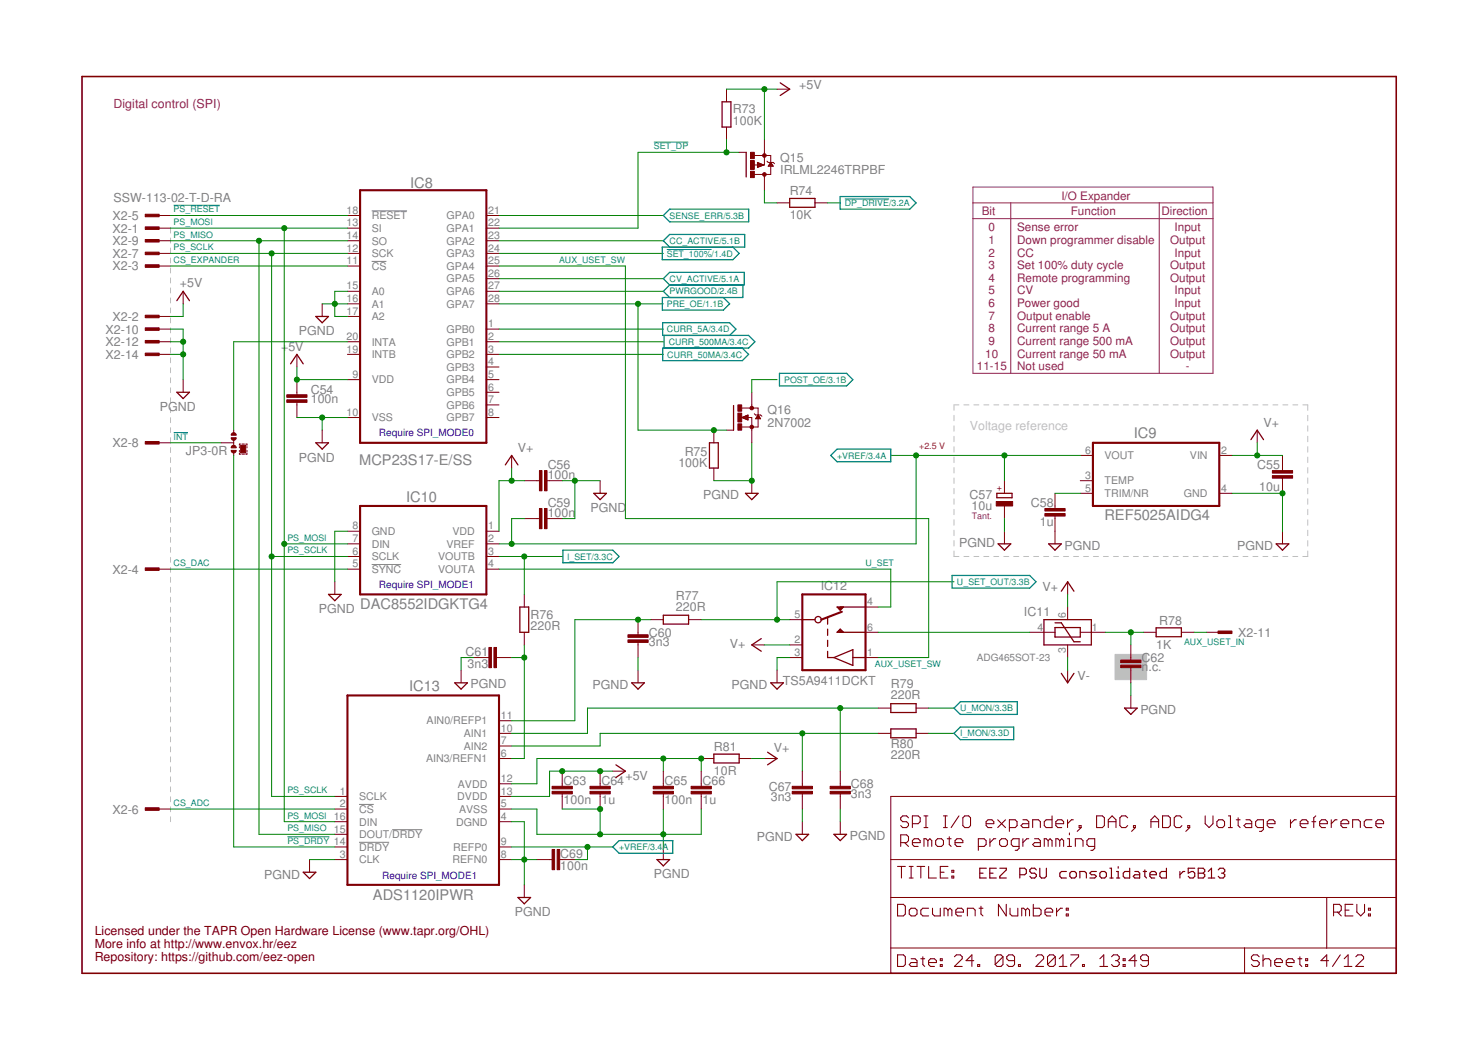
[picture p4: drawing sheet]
<svg xmlns="http://www.w3.org/2000/svg" width="297mm" height="210mm" viewBox="0 0 297 210" stroke-linecap="round" stroke-linejoin="round" font-family="sans-serif">
<g fill="none" stroke="#c0c0c0" stroke-width=".2">
<path d="M34.3 45.9v1M34.3 47.9v1M34.3 49.9v1M34.3 51.9v1M34.3 53.9v1M34.3 55.9v1M34.3 57.9v1M34.3 59.9v1M34.3 61.9v1M34.3 63.9v1M34.3 65.9v1M34.3 67.9v1"/>
<path d="M34.3 69.9v1M34.3 71.9v1M34.3 73.9v1.1M34.3 75.9v1.1M34.3 78v1M34.3 80v1M34.3 82v1M34.3 84v1M34.3 86v1M34.3 88v1M34.3 90v1M34.3 92v1"/>
<path d="M34.3 94v1M34.3 96v1M34.3 98v1M191.7 83.5v1.1M191.7 85.6v1.1M191.7 87.7v1.1M191.7 89.8v1.1M191.7 91.9v1.1M191.7 94v1.1M191.7 96.1v1.1M191.7 98.2v1.1M192.7 81.4h-1v1.1"/>
<path d="M193.7 81.4h1M195.7 81.4h1M197.7 81.4h1M199.7 81.4h1M201.7 81.4h1M203.7 81.4h1M205.7 81.4h1M207.8 81.4h.9M209.7 81.4h1.1M211.8 81.4h.9M213.7 81.4h1.1M215.8 81.4h1"/>
<path d="M217.8 81.4h1M219.8 81.4h1M221.8 81.4h1M223.8 81.4h1M225.8 81.4h1M227.8 81.4h1M229.8 81.4h1M231.8 81.4h1M233.8 81.4h1M235.8 81.4h1M237.8 81.4h1M239.8 81.4h1"/>
<path d="M241.8 81.4h1M243.8 81.4h1M245.8 81.4h1M247.8 81.4h1M249.8 81.4h1M251.8 81.4h1M253.8 81.4h1M255.8 81.4h1M257.8 81.4h1M259.8 81.4h1M261.8 81.4h1v1.1M262.8 83.5v1.1"/>
<path d="M262.8 85.6v1.1M262.8 87.7v1.1M262.8 89.8v1.1M262.8 91.9v1.1M262.8 94v1.1M262.8 96.1v1.1M262.8 98.2v1.1M34.3 100v1M34.3 102v1M34.3 104v1M34.3 106v1M34.3 108v1.1"/>
<path d="M34.3 110v1.1M34.3 112.1v1M34.3 114.1v1M34.3 116.1v1M34.3 118.1v1M191.7 110.8v1.1h1M191.7 100.3v1.1M191.7 102.4v1.1M191.7 104.5v1.1M191.7 106.6v1.1M191.7 108.7v1.1M193.7 111.9h1"/>
<path d="M195.7 111.9h1M197.7 111.9h1M199.7 111.9h1M201.7 111.9h1M203.7 111.9h1M205.7 111.9h1M207.8 111.9h.9M209.7 111.9h1.1M211.8 111.9h.9M213.7 111.9h1.1M215.8 111.9h1M217.8 111.9h1"/>
<path d="M219.8 111.9h1M221.8 111.9h1M223.8 111.9h1M225.8 111.9h1M227.8 111.9h1M229.8 111.9h1M231.8 111.9h1M233.8 111.9h1M235.8 111.9h1M237.8 111.9h1M239.8 111.9h1M241.8 111.9h1"/>
<path d="M243.8 111.9h1M245.8 111.9h1M247.8 111.9h1M249.8 111.9h1M251.8 111.9h1M253.8 111.9h1M255.8 111.9h1M257.8 111.9h1M259.8 111.9h1M262.8 110.8v1.1h-1M262.8 100.3v1.1M262.8 102.4v1.1"/>
<path d="M262.8 104.5v1.1M262.8 106.6v1.1M262.8 108.7v1.1M34.3 120.1v1M34.3 122.1v1M34.3 124.1v1M34.3 126.1v1M34.3 128.1v1M34.3 130.1v1M34.3 132.1v1M34.3 134.1v1M34.3 136.1v1"/>
<path d="M34.3 138.1v1M34.3 140.1v1M34.3 142.1v1.1M34.3 144.1v1.1M34.3 146.2v1M34.3 148.2v1M34.3 150.2v1M34.3 152.2v1M34.3 154.2v1M34.3 156.2v1M34.3 158.2v1M34.3 160.2v1"/>
<path d="M34.3 162.2v1M34.3 164.2v1"/>
</g>
<path d="M224.1 131.6h6.3v5.1h-6.3z" fill="#c0c0c0" stroke="#c0c0c0" stroke-width=".2"/>
<path d="M74.7 42.4h7.1M74.7 52.6h3M74.7 113.5h5.9M72.2 161.7h2.9M72.2 169.4h6M78.8 166.8h6.1" fill="none" stroke="#808080" stroke-width=".2"/>
<g fill="none" stroke="#800000" stroke-width=".21">
<path d="M180.4 174.2h1.5M181 169.4h1.2l.4-.4v-.8l-.4-.3h-1.2v2.3M181.2 174.2v2.3M181.8 169.4l.8 .8M182.6 164.4l-.4-.4h-.8l-.4 .4v.4l.4 .4h.8l.4 .4v.4l-.4 .4h-.8l-.4-.4M182.7 174.2h.8M182.7 176.5h.8M183.1 174.2v2.3M183.4 165.6h1.1l.4-.4v-.8l-.4-.4h-1.1v2.4M183.4 169.4h1.5v-.4l-.4-.4h-.8l-.3 .4v.8l.3 .4h.8M184.3 174.2h1.5M185.1 174.2v2.3"/>
<path d="M185.7 164h.8M185.7 166.4h.8M186.1 164v2.4M186.5 169l-.4-.4h-.4v1.6M186.5 169v1.2M186.5 169l.4-.4 .4 .4v1.2M186.6 174.2v2.3h1.6M188 169l.4-.4h.8l.4 .4v.8l-.4 .4h-.8l-.4-.4zM189 175.4h.7M189.6 164h.8M189.6 166.4h.8M190 164v2.4"/>
<path d="M190.4 168.6h.8M190.5 174.2h-1.5v2.3h1.5M190.8 168.2v1.6l.4 .4M191.3 176.1h.4v.4h-.4zM191.3 175h.4v.4h-.4zM191.9 169.4h1.6v-.4l-.4-.4h-.8l-.4 .4v.8l.4 .4h.8M192.7 164l-1.5 2.4M193.9 164h.8l.4 .4v1.6l-.4 .4h-.8l-.4-.4v-1.6zM196.6 170.2h1.2l.4-.4v-.8l-.4-.4h-1.2v2.4M198.2 165.6h1.5v-.4l-.4-.4h-.7l-.4 .4v.8l.4 .4h.7M198.9 168.6v1.6M200.1 168.6h-.4l-.8 .8"/>
<path d="M200.5 164.8l1.6 1.6M200.9 169l.4-.4h.8l.4 .4v.8l-.4 .4h-.8l-.4-.4zM202.1 164.8l-1.6 1.6M202.9 166.4h1.1l.4-.4v-.8l-.4-.4h-1.1v2.4M204.8 170.2h-1.2l-.4-.4v-.8l.4-.4h1.2v2l-.4 .4h-.4M205.6 164.8h.8l.4 .4v1.2h-1.2l-.4-.4 .4-.4h1.2M205.6 168.6v1.6M206.8 168.6h-.4l-.8 .8M207.5 166.4v-1.6h1.2l.4 .4v1.2M207.9 168.6h.8l.4 .4v1.2h-1.2l-.4-.4 .4-.4h1.2M210.7 169l.3-.4 .4 .4v1.2M210.7 169l-.5-.4h-.3v1.6"/>
<path d="M210.7 169v1.2M211.4 164v2.4h-1.2l-.3-.4v-.8l.3-.4h1.2M212.2 165.6h1.6v-.4l-.4-.4h-.8l-.4 .4v.8l.4 .4h.8M213 169l-.4-.4h-.4v1.6M213 169l.4-.4 .4 .4v1.2M213 169v1.2M214.5 164.8v1.6M214.5 170.2h.8M214.5 168.6h.4v1.6M214.9 167.5v.4M215.7 164.8h-.4l-.8 .8M216.1 170.2v-1.6h1.2l.4 .4v1.2"/>
<path d="M216.9 166h.4v.4h-.4zM217.3 166.4l-.8 .8M220 170.2h-1.2l-.4-.4v-.8l.4-.4h1.2v2l-.4 .4h-.4M220.4 164h1.2l.4 .4v1.6l-.4 .4h-1.2zM222.7 165.2h1.6M222.7 166.4v-1.6l.8-.8 .8 .8v1.6M226.6 164.4l-.4-.4h-.8l-.3 .4v1.6l.3 .4h.8l.4-.4M227.8 166h.4v.4h-.4zM228.2 166.4l-.8 .8M231.3 165.2h1.6M231.3 166.4v-1.6l.8-.8 .8 .8v1.6M233.6 164h1.2l.4 .4v1.6l-.4 .4h-1.2z"/>
<path d="M237.5 164.4l-.3-.4h-.8l-.4 .4v1.6l.4 .4h.8l.3-.4M238.7 166h.4v.4h-.4zM239.1 166.4l-.8 .8M242.2 164v1.6l.8 .8 .8-.8v-1.6M244.6 165.2l.3-.4h.8l.4 .4v.8l-.4 .4h-.8l-.3-.4zM246.9 164h.4v2.4M246.9 166.4h.8M248.5 164.8h.7M248.8 164.4v1.6l.4 .4M250.4 164.8h.8l.4 .4v1.2h-1.2l-.4-.4 .4-.4h1.2M253.9 166.4h-1.2l-.4-.4v-.8l.4-.4h1.2v2l-.4 .4h-.4M254.7 165.6h1.5v-.4l-.3-.4h-.8l-.4 .4v.8l.4 .4h.8"/>
<path d="M259.4 164.8v1.6M260.5 164.8h-.4l-.7 .8M261.3 165.6h1.6v-.4l-.4-.4h-.8l-.4 .4v.8l.4 .4h.8M263.7 165.2h.7M264.4 164l-.4 .4v2M265.2 165.6h1.6v-.4l-.4-.4h-.8l-.4 .4v.8l.4 .4h.8M267.5 164.8v1.6M268.7 164.8h-.4l-.8 .8M269.5 165.6h1.6v-.4l-.4-.4h-.8l-.4 .4v.8l.4 .4h.8M271.8 166.4v-1.6h1.2l.4 .4v1.2M275.7 164.8h-1.1l-.4 .4v.8l.4 .4h1.1M276.5 165.6h1.6v-.4l-.4-.4h-.8l-.4 .4v.8l.4 .4h.8"/>
<path d="M180.4 181.8h1.2l.3 .4v1.6l-.3 .3h-1.2zM180.4 192h1.2l.3 .4v1.5l-.3 .4h-1.2zM182.7 183l.4-.4h.8l.4 .4v.8l-.4 .3h-.8l-.4-.3zM183.1 192.8h.8l.4 .3v1.2h-1.2l-.4-.4 .4-.4h1.2M185.1 192.8h.7M185.5 192.4v1.5l.3 .4M186.6 193.5h1.6v-.4l-.4-.3h-.8l-.4 .3v.8l.4 .4h.8M186.6 182.6h-1.1l-.4 .4v.8l.4 .3h1.1M187.4 182.6v1.2l.4 .3h1.2v-1.5M189 193.9h.4v.4h-.4zM189 192.8h.4v.3h-.4zM190.5 183l-.4-.4h-.4v1.5"/>
<path d="M190.5 183l.4-.4 .4 .4v1.1M190.5 183v1.1M191.8 192.4l.4-.4h.8l.4 .4v.4l-1.6 1.5h1.6M192.1 183.4h1.5v-.4l-.3-.4h-.8l-.4 .4v.8l.4 .3h.8M194.4 184.1v-1.5h1.2l.4 .4v1.1M195.7 193.1h-1.5l1.1-1.1v2.3M196.5 193.9h.4v.4h-.4zM196.8 182.6h.7M197.1 182.2v1.6l.4 .3M201.6 192.4v1.5l-.4 .4h-.8l-.4-.4M201.6 192.4l-.4-.4h-.8l-.4 .4v1.5M201.6 192.4l-1.6 1.5"/>
<path d="M202.2 181.8v2.3l-1.5-2.3v2.3M203 182.6v1.2l.4 .3h1.2v-1.5M203.9 193.1h-1.2l-.4-.3v-.4l.4-.4h.8l.4 .4v1.5l-.4 .4h-.8l-.4-.4M204.7 193.9h.4v.4h-.4zM206.1 183l-.4-.4h-.4v1.5M206.1 183v1.1M206.1 183l.4-.4 .4 .4v1.1M207.7 181.8v2.3h1.2l.3-.3v-.8l-.3-.4h-1.2M208.2 192.4l.4-.4h.8l.3 .4v.4l-1.5 1.5h1.5M210 183.4h1.6v-.4l-.4-.4h-.8l-.4 .4v.8l.4 .3h.8M212.1 192.4v1.5l-.4 .4h-.8l-.4-.4M212.1 192.4l-.4-.4h-.8l-.4 .4v1.5"/>
<path d="M212.1 192.4l-1.6 1.5M212.3 182.6v1.5M212.9 194.3h1.5M212.9 192.8l.7-.8v2.3M213.5 182.6h-.4l-.8 .8M214.3 183.8h.4v.3h-.4zM214.3 182.6h.4v.4h-.4zM215.2 192h1.6v.4l-1.6 1.5v.4M217.6 193.9h.3v.4h-.3zM221 194.3h1.6M221 192.8l.8-.8v2.3M223.4 192.4l.4-.4h.8l.3 .4v.4l-.3 .3"/>
<path d="M224.2 193.1h.4M224.6 193.1l.3 .4v.4l-.3 .4h-.8l-.4-.4M225.7 193.9h.4v.4h-.4zM225.7 192.8h.4v.3h-.4zM228.5 193.1h-1.6l1.2-1.1v2.3M230.8 193.1h-1.2l-.4-.3v-.4l.4-.4h.8l.4 .4v1.5l-.4 .4h-.8l-.4-.4M253.1 192.4l-.4-.4h-.8l-.4 .4v.4l.4 .3h.8l.4 .4v.4l-.4 .4h-.8l-.4-.4M253.8 193.1l.4-.3h.8l.4 .3v1.2M253.8 192v2.3M256.2 193.5h1.5v-.4l-.4-.3h-.7l-.4 .3v.8l.4 .4h.7M258.5 193.5h1.6v-.4l-.4-.3h-.8l-.4 .3v.8l.4 .4h.8M260.9 192.8h.7"/>
<path d="M261.2 192.4v1.5l.4 .4M262.4 193.9h.4v.4h-.4zM262.4 192.8h.4v.3h-.4zM267 193.1h-1.5l1.1-1.1v2.3M268 183.4h1.2l.4-.4v-.8l-.4-.4h-1.2v2.3M268.8 183.4l.8 .7M269.4 192l-1.6 2.3M270.2 194.3h1.5M270.2 192.8l.7-.8v2.3M270.3 183h.8M271.9 181.8h-1.6v2.3h1.6M272.5 192.4l.4-.4h.7l.4 .4v.4l-1.5 1.5h1.5"/>
<path d="M272.7 181.8v1.6l.8 .7 .7-.7v-1.6M275 183.8h.4v.3h-.4zM275 182.6h.4v.4h-.4z"/>
</g>
<g fill="none" stroke="#800000" stroke-width=".2">
<path d="M146 17.9v2.6M156.2 17.9h2.5M146 25.5v2.6M148.5 30.6h1.5M151.6 31.3h3.3v3.8h-3.3M152.2 32.7l1.3 .5-1.3 .5zM152.2 33.6h.3M152.2 33.5h.6M152.2 33.3h.9M152.2 33.2h1.2M152.2 33.1h1.1M152.2 33h.8"/>
<path d="M152.2 32.9h.5M152.2 32.7h.2M153.6 28.1v5.1h-2.1M153.6 35.1v3.1M154.1 32.4l.3 .3h1l.3 .2M154.4 33.3h.9M154.5 33.2h.8M154.6 33.1h.6M154.7 33h.4M154.8 32.9h.2M154.8 32.7h.1M154.9 32.7l.5 .7h-1z"/>
<path d="M31.7 45.9h2.6M31.7 53.5h2.6M31.7 43.3h2.6M31.7 50.9h2.6M31.7 48.4h2.6M36.8 58.6v2.5M69.8 45.9h2.6M69.8 53.5h2.6M69.8 43.3h2.6M69.8 50.9h2.6M69.8 48.4h2.6M69.8 58.6h2.6"/>
<path d="M97.7 45.9h2.6M97.7 53.5h2.6M97.7 43.3h2.6M97.7 50.9h2.6M97.7 48.4h2.6M97.7 58.6h2.6M97.7 56h2.6M156.2 40.8h2.5M163.8 40.8h2.5M31.7 63.6h2.6M31.7 66.2h2.6M31.7 68.7h2.6"/>
<path d="M31.7 71.2h2.6M36.8 76.3v2.6M59.7 71.2v2.6M59.7 76.3v3.1M64.7 61.1v2.5M69.8 63.6h2.6M69.8 68.7h2.6M69.8 71.2h2.6M69.8 76.3h2.6M69.8 61.1h2.6M97.7 66.2h2.6M97.7 68.7h2.6"/>
<path d="M97.7 71.2h2.6M97.7 76.3h2.6M97.7 61.1h2.6M97.7 73.8h2.6M97.7 78.9h2.6M151.1 78.9v3.1M31.7 89h2.6M44.4 89h2.6M47 86.5v.7M47 88.5v1M47 90.8v.8M48.1 91.1v.2h.3"/>
<path d="M48.1 89.8v.2M48.1 90.6v.2M48.4 89.3h-.3v.2M48.6 89.3h.5M48.6 91.3h.5M49.4 89.3h.2v.2M49.6 91.1v.2h-.2M49.6 89.8v.2M49.6 90.6v.2M59.7 80.9v3M64.7 86.5v2.5M69.8 83.9h2.6"/>
<path d="M97.7 83.9h2.6M97.7 81.4h2.6M102.8 91.6v2.5M105.4 96.6h3M109.9 96.6h3.1M120.6 96.6v2.6M143.5 86.5v2.5M143.5 94.1v2.5M146 86.5h1.4M149.1 83.9l1.2-.5v1.1zM149.1 82h3.3v3.9h-3.3M149.2 84h1.1"/>
<path d="M149.2 83.9h1.1M149.5 84.1h.8M149.5 83.8h.8M149.8 84.2h.5M149.8 83.6h.5M150.1 84.3h.2M150.2 83.5h.1M150.2 83.9h.9v5.1M151.1 96.6v2.6M151.6 83.2l.2 .2h1.1l.2 .3M151.9 84.1h.9M152 84h.7"/>
<path d="M152.1 83.9h.5M152.1 83.8h.5M152.2 83.6h.3M152.3 83.5h.1M152.4 83.4l.5 .8h-1.1zM201.9 96.6v2.6M212 99.2v3M217.1 96.6h2.5M217.1 99.2h2.5M217.1 91.6h2.5M245 99.2h2.6M245 91.6h2.6"/>
<path d="M252.7 86.5v2.5M257.7 91.6v3M257.7 96.1v3.1M31.7 114.4h2.6M67.3 117v2.5M69.8 106.8h2.6M69.8 109.3h2.6M69.8 111.9h2.6M69.8 114.4h2.6M97.7 106.8h2.6M97.7 109.3h2.6M97.7 111.9h2.6"/>
<path d="M97.7 114.4h2.6M105.4 104.3h3M105.4 119.5v2.5M109.9 104.3h3.1M201.9 101.7v2.6M201.9 106.8v2.5M212 103.8v5.5M214.6 117v2.5M257.7 106.8v2.5M92.7 134.7v2.6M95.2 132.2h3.1M99.8 132.2h3"/>
<path d="M105.4 127.1v2.6M128.2 124.6v3M128.2 129.2v3M128.2 134.7v2.6M130.8 124.6h2.5M138.4 124.6h2.5M151.1 129.7h2.5M156.2 134.7v2.6M158.7 129.7h2.5M158.7 132.2h2.5M158.7 124.6h2.5M173.9 132.2h2.6"/>
<path d="M173.9 127.1h2.6M173.9 122h2.6M206.9 127.1h5.1M214.6 122v2.6M214.6 129.7v2.5M214.6 134.7v2.6M217.1 127.1h5.1M227.3 129.7v3M227.3 134.2v3.1M227.3 139.8v2.6M229.8 127.1h2.5M237.4 127.1h2.6"/>
<path d="M242.5 127.1h2.5M100.3 147.4h2.5M100.3 150h2.5M100.3 152.5h2.5M100.3 157.6h2.5M100.3 144.9h2.5M113 155v3.1M113 159.6v3.1M120.6 155v3.1M120.6 159.6v3.1M123.1 155h2.6M133.3 155v3.1"/>
<path d="M133.3 159.6v3.1M140.9 152.5h2.6M140.9 155v3.1M140.9 159.6v3.1M148.5 152.5h2.6M153.6 152.5h2.6M161.2 155v3.1M161.2 159.6v3.1M168.9 155v3.1M168.9 159.6v3.1M176.5 147.4h2.5M176.5 142.4h2.5"/>
<path d="M184.1 147.4h2.5M184.1 142.4h2.5M31.7 162.7h2.6M62.2 172.8v2.6M67.3 165.2h2.5M67.3 172.8h2.5M67.3 160.1h2.5M67.3 162.7h2.5M67.3 167.7h2.5M67.3 170.3h2.5M100.3 165.2h2.5M100.3 172.8h2.5"/>
<path d="M100.3 160.1h2.5M100.3 162.7h2.5M100.3 170.3h2.5M105.4 177.9v2.5M107.9 172.8h3.1M112.5 172.8h3M133.3 170.3v2.5M161.2 165.2v2.5M168.9 165.2v2.5M179 172.8h101.6M179 160.1h101.6v35.6h-101.6zM179 180.4h101.6"/>
<path d="M179 190.6h101.6M250.1 190.6v5.1M266.6 180.4v10.2"/>
</g>
<path d="M72.4 38.2h25.3v50.8h-25.3zM219.6 89h25.4v12.7h-25.4zM72.4 101.7h25.3v17.8h-25.3zM161.2 119.5h12.7v15.2h-12.7zM69.8 139.8h30.5v38.1h-30.5zM169.2 123l-4.1 1.6" fill="none" stroke="#800000" stroke-width=".42"/>
<g fill="#800000" stroke="#800000" stroke-width=".2">
<path d="M108.4 94.6h.5v4.1h-.5z"/>
<path d="M109.4 94.6h.5v4.1h-.5z"/>
<path d="M108.4 102.2h.5v4.1h-.5z"/>
<path d="M109.4 102.2h.5v4.1h-.5z"/>
<path d="M57.6 80.4h4.1v.5h-4.1z"/>
<path d="M57.6 79.4h4.1v.5h-4.1z"/>
<path d="M131.3 158.1h4v.5h-4z"/>
<path d="M131.3 159.1h4v.5h-4z"/>
<path d="M111 158.1h4v.5h-4z"/>
<path d="M111 159.1h4v.5h-4z"/>
<path d="M138.9 158.1h4.1v.5h-4.1z"/>
<path d="M138.9 159.1h4.1v.5h-4.1z"/>
<path d="M118.6 158.1h4v.5h-4z"/>
<path d="M118.6 159.1h4v.5h-4z"/>
<path d="M255.7 95.6h4.1v.5h-4.1z"/>
<path d="M255.7 94.6h4.1v.5h-4.1z"/>
<path d="M210 103.3h4.1v.5h-4.1z"/>
<path d="M210 102.2h4.1v.5h-4.1z"/>
<path d="M29.2 45.6h2.8v.5h-2.8z"/>
<path d="M29.2 63.4h2.8v.5h-2.8z"/>
<path d="M29.2 53.2h2.8v.5h-2.8z"/>
<path d="M29.2 114.2h2.8v.5h-2.8z"/>
<path d="M29.2 43.1h2.8v.5h-2.8z"/>
<path d="M29.2 162.4h2.8v.5h-2.8z"/>
<path d="M29.2 50.7h2.8v.5h-2.8z"/>
<path d="M29.2 88.8h2.8v.5h-2.8z"/>
<path d="M29.2 48.2h2.8v.5h-2.8z"/>
<path d="M29.2 65.9h2.8v.5h-2.8z"/>
<path d="M148.3 85.2h.8v1.3h-.8z"/>
<path d="M148.3 81.4h.8v1.3h-.8z"/>
<path d="M148.3 83.1h.8v1.7h-.8z"/>
<path d="M150.8 34.4h.8v1.3h-.8z"/>
<path d="M150.8 30.6h.8v1.3h-.8z"/>
<path d="M150.8 32.3h.8v1.8h-.8z"/>
<path d="M29.2 68.5h2.8v.5h-2.8z"/>
<path d="M29.2 71h2.8v.5h-2.8z"/>
<path d="M200.2 100.8h3.3v.9h-3.3z"/>
<path d="M48.4 89.5h1v1.6h-1z"/>
<path d="M112 170.8h.5v4.1h-.5z"/>
<path d="M111 170.8h.5v4.1h-.5z"/>
<path d="M166.8 158.1h4.1v.5h-4.1z"/>
<path d="M166.8 159.1h4.1v.5h-4.1z"/>
<path d="M159.2 158.1h4.1v.5h-4.1z"/>
<path d="M159.2 159.1h4.1v.5h-4.1z"/>
<path d="M244.8 126.9h2.8v.5h-2.8z"/>
<path d="M126.2 127.6h4.1v.5h-4.1z"/>
<path d="M126.2 128.7h4.1v.5h-4.1z"/>
<path d="M98.3 130.2h.5v4h-.5z"/>
<path d="M99.3 130.2h.5v4h-.5z"/>
<path d="M225.2 132.7h4.1v.5h-4.1z"/>
<path d="M225.2 133.7h4.1v.5h-4.1z"/>
</g>
<path d="M16.5 15.4h264.1v180.3h-264.1z" fill="none" stroke="#800000" stroke-width=".32"/>
<g fill="none" stroke="#800000" stroke-width=".23">
<path d="M196.9 175.6h.7M198.2 174.6h-1.3v1.9h1.3M198.9 175.6h.7M200.2 174.6h-1.3v1.9h1.3M200.9 174.6h1.3v.3l-1.3 1.3v.3h1.3M205 175.9h.9l.4-.3v-.7l-.4-.3h-.9v1.9M208.3 174.9l-.4-.3h-.6l-.3 .3v.3l.3 .4h.6l.4 .3v.3l-.4 .3h-.6l-.3-.3M209 174.6v1.6l.3 .3h.7l.3-.3v-1.6M214.3 175.2h-1l-.3 .4v.6l.3 .3h1M215.3 175.2h.7l.3 .4v.6l-.3 .3h-.7l-.3-.3v-.6zM217 176.5v-1.3h1l.3 .4v.9M220.3 175.2h-.9l-.4 .4 .4 .3h.6l.3 .3-.3 .3h-1"/>
<path d="M221.4 175.2h.6l.4 .4v.6l-.4 .3h-.6l-.4-.3v-.6zM223.1 174.6h.3v1.9M223.1 176.5h.6M224.4 176.5h.6M224.4 175.2h.3v1.3M224.7 174.2v.4M227 174.6v1.9h-.9l-.4-.3v-.6l.4-.4h.9M228.1 175.2h.6l.3 .4v.9h-.9l-.3-.3 .3-.3h.9M229.8 175.2h.6M230.1 174.9v1.3l.3 .3M231.1 175.9h1.3v-.3l-.3-.4h-.7l-.3 .4v.6l.3 .3h.7M234.4 174.6v1.9h-1l-.3-.3v-.6l.3-.4h1"/>
<path d="M237.1 175.2v1.3M238.1 175.2h-.3l-.7 .7M240.1 174.6h-1.3v1l.7-.4h.3l.3 .4v.6l-.3 .3h-.7l-.3-.3M240.8 174.6h1l.3 .3v.3l-.3 .4 .3 .3v.3l-.3 .3h-1zM240.8 175.6h1M242.8 176.5h1.3M242.8 175.2l.7-.6v1.9M244.8 174.9l.4-.3h.6l.3 .3v.3l-.3 .4M245.5 175.6h.3M245.8 175.6l.3 .3v.3l-.3 .3h-.6l-.4-.3"/>
</g>
<g fill="none" stroke="#800000" stroke-width=".25">
<path d="M156.8 16.7l1.9 1.2-1.9 1.3M145.1 20.5h1.8v5h-1.8zM150 30.6v5M158.7 39.9h5.1v1.8h-5.1zM35.5 60.5l1.3-1.9 1.3 1.9M35.5 78.9h2.6l-1.3 1.2zM58.4 73.2l1.3-2 1.2 2M63.5 63.6h2.5l-1.3 1.3zM63.5 89h2.5l-1.3 1.3zM101.6 93.5l1.2-1.9 1.3 1.9M119.3 99.2h2.6l-1.3 1.3zM142.6 89h1.8v5.1h-1.8z"/>
<path d="M147.4 81.5v5M149.8 99.2h2.6l-1.3 1.3zM200.3 99.2h3.1v.9h-3.1zM251.4 88.4l1.3-1.9 1.2 1.9M66 119.5h2.6l-1.3 1.3zM200.6 109.3h2.5l-1.2 1.3zM210.8 109.3h2.5l-1.3 1.3zM213.3 118.9l1.3-1.9 1.2 1.9M256.5 109.3h2.5l-1.3 1.3zM91.4 137.3h2.5l-1.2 1.3zM104.5 122h1.8v5.1h-1.8zM127 137.3h2.5l-1.3 1.3z"/>
<path d="M133.3 123.7h5.1v1.8h-5.1zM153 128.4l-1.9 1.3 1.9 1.2M154.9 137.3h2.5l-1.2 1.3zM161.2 124.6h2.6M166.3 131v1.2h1.3M166.3 124.3v1.2M166.3 126.5v1.2M166.3 128.7v1.3M167.6 132.2l3.8-1.6v3.2zM168.3 127h1.1M168.3 122.1h1.1M168.6 126.8h.6"/>
<path d="M168.6 122.4h.6M168.8 126.6h.2M168.8 122.6h.2M169.5 122l-.6 .7-.7-.7h5.7M169.5 127.1l-.6-.6-.7 .6h5.7M171.4 132.2h2.5M209.8 124.6h9.5v5.1h-9.5zM212 126.2h5.1v1.9h-5.1zM212 125.2h1.3l2.5 3.8h1.3M213.3 135.4l1.3 1.9 1.2-1.9M232.3 126.2h5.1v1.8h-5.1zM123.8 153.8l1.9 1.2-1.9 1.3"/>
<path d="M143.5 151.6h5v1.8h-5zM154.3 151.2l1.9 1.3-1.9 1.3M179 141.5h5.1v1.8h-5.1zM179 146.6h5.1v1.7h-5.1zM226 142.4h2.5l-1.2 1.2zM60.9 175.4h2.6l-1.3 1.2zM132 172.8h2.6l-1.3 1.3zM160 167.7h2.5l-1.3 1.3zM167.6 167.7h2.5l-1.2 1.3zM104.1 180.4h2.5l-1.2 1.3z"/>
<circle cx="164.4" cy="124.6" r=".64"/>
</g>
<g fill="#800000" stroke="#800000" stroke-width=".2">
<path d="M46.6 87.1l.5-.1 .4 .5h-1z" fill-rule="evenodd"/>
<path d="M46.6 89.6h.5l.4 .4h-1z" fill-rule="evenodd"/>
<path d="M46.5 88h1a.51 .51 0 0 1-.5 .5 .51 .51 0 0 1-.5-.5z" fill-rule="evenodd"/>
<path d="M46.5 90.6h1a.51 .51 0 0 1-.5 .5 .51 .51 0 0 1-.5-.5z" fill-rule="evenodd"/>
<circle cx="151.1" cy="82" r=".36"/>
<circle cx="151.1" cy="85.9" r=".36"/>
<circle cx="153.6" cy="31.3" r=".36"/>
<circle cx="153.6" cy="35.1" r=".36"/>
</g>
<g fill="none" stroke="#008000" stroke-width=".2">
<path d="M146 17.9h10.2M153.6 17.9v10.2M146 28.1v2.5M148.5 30.6h-20.3v15.3h-27.9M153.6 38.2v2.6h2.6M34.3 50.9h35.5M34.3 45.9h35.5M34.3 48.4h35.5M34.3 43.3h35.5M34.3 53.5h35.5M52 48.4v119.3h15.3M54.6 50.9v109.2h12.7"/>
<path d="M57.1 45.9v119.3h10.2M69.8 58.6h-2.5v5h2.5M100.3 50.9h33M100.3 48.4h33M100.3 43.3h33M100.3 53.5h25.4v50.8h60.9v27.9h-10.1M100.3 58.6h33M100.3 56h33M166.3 40.8h2.6M34.3 66.2h2.5v10.1M34.3 68.7h2.5M34.3 71.2h2.5"/>
<path d="M36.8 61.1v2.5h-2.5M59.7 73.8v2.5h10.1M64.7 61.1h5.1M69.8 68.7h-22.8v17.8M100.3 68.7h33M100.3 61.1h33M100.3 66.2h33M100.3 71.2h33M128.2 61.1v25.4h17.8M156.2 76.3h-5.1v2.6M34.3 89h10.1M47 91.6v78.7h20.3"/>
<path d="M59.7 83.9h10.1M64.7 83.9v2.6M102.8 94.1v2.5M105.4 96.6h-5.1v10.2M113 96.6h7.6M115.5 96.6v7.7h-2.5M151.1 89v7.6h-7.6M179 91.6h38.1M184.1 91.6v17.7h-83.8M201.9 91.6v5M212 99.2h5.1M247.6 91.6h10.1"/>
<path d="M247.6 99.2h10.1v7.6M252.7 89v2.6M34.3 114.4h35.5M54.6 111.9h15.2M57.1 109.3h12.7M69.8 106.8h-2.5v10.2M100.3 111.9h12.7M100.3 114.4h78.7v7.6h-2.5M105.4 104.3h-2.6v5M105.4 111.9v7.6M191.7 117h-35.5v7.6M201.9 104.3v2.5"/>
<path d="M214.6 119.5v2.5M95.2 132.2h-2.5v2.5M102.8 132.2h2.6M105.4 129.7v22.8h-2.6M128.2 132.2v2.5M130.8 124.6h-15.3v20.3h-12.7M140.9 124.6h17.8M153.6 129.7h5.1M158.7 132.2h-2.5v2.5M176.5 127.1h30.4M214.6 132.2v2.5M222.2 127.1h7.6"/>
<path d="M227.3 127.1v2.6M227.3 137.3v2.5M240 127.1h2.5M123.1 155h-12.7v5.1h-7.6M133.3 152.5v2.5M140.9 155v-2.5h-33v5.1h-5.1M151.1 152.5h2.5M161.2 147.4v7.6M168.9 142.4v12.6M176.5 142.4h-58.4v5h-15.3M176.5 147.4h-55.9v2.6h-17.8M186.6 142.4h5.1"/>
<path d="M186.6 147.4h5.1M34.3 162.7h33M62.2 172.8h5.1M102.8 165.2h2.6v12.7M102.8 162.7h5.1v5h33v-5M102.8 170.3h20.3M102.8 172.8h5.1M113 162.7h7.6v5M118.1 170.3v2.5h-2.6M133.3 162.7v7.6M161.2 162.7v2.5M168.9 162.7v2.5"/>
</g>
<g fill="#008000" stroke="#008000" stroke-width=".2">
<circle cx="59.7" cy="76.3" r=".51"/>
<circle cx="113" cy="155" r=".51"/>
<circle cx="120.6" cy="155" r=".51"/>
<circle cx="153.6" cy="17.9" r=".51"/>
<circle cx="54.6" cy="50.9" r=".51"/>
<circle cx="54.6" cy="111.9" r=".51"/>
<circle cx="57.1" cy="45.9" r=".51"/>
<circle cx="57.1" cy="109.3" r=".51"/>
<circle cx="52" cy="48.4" r=".51"/>
<circle cx="143.5" cy="86.5" r=".51"/>
<circle cx="128.2" cy="61.1" r=".51"/>
<circle cx="140.9" cy="152.5" r=".51"/>
<circle cx="133.3" cy="152.5" r=".51"/>
<circle cx="118.1" cy="170.3" r=".51"/>
<circle cx="201.9" cy="91.6" r=".51"/>
<circle cx="102.8" cy="109.3" r=".51"/>
<circle cx="184.1" cy="91.6" r=".51"/>
<circle cx="105.4" cy="111.9" r=".51"/>
<circle cx="133.3" cy="167.7" r=".51"/>
<circle cx="120.6" cy="162.7" r=".51"/>
<circle cx="120.6" cy="167.7" r=".51"/>
<circle cx="257.7" cy="99.2" r=".51"/>
<circle cx="115.5" cy="96.6" r=".51"/>
<circle cx="105.4" cy="172.8" r=".51"/>
<circle cx="64.7" cy="83.9" r=".51"/>
<circle cx="36.8" cy="68.7" r=".51"/>
<circle cx="36.8" cy="71.2" r=".51"/>
<circle cx="151.1" cy="96.6" r=".51"/>
<circle cx="67.3" cy="61.1" r=".51"/>
<circle cx="146" cy="30.6" r=".51"/>
<circle cx="252.7" cy="91.6" r=".51"/>
<circle cx="102.8" cy="96.6" r=".51"/>
<circle cx="168.9" cy="142.4" r=".51"/>
<circle cx="161.2" cy="147.4" r=".51"/>
<circle cx="227.3" cy="127.1" r=".51"/>
<circle cx="128.2" cy="124.6" r=".51"/>
<circle cx="105.4" cy="132.2" r=".51"/>
<circle cx="156.2" cy="124.6" r=".51"/>
</g>
<path d="M131.4 28.6h6.9M34.9 41.3h9.3M134 50.2h9M169.8 40h8.9M34.9 87h2.9M57.8 168.2h8.4" fill="none" stroke="#008080" stroke-width=".2"/>
<g fill="none" stroke="#008080" stroke-width=".25">
<path d="M168.8 39.5h14l1.3 1.3-1.3 1.3h-14zM133.3 56l1.3-1.2h15v2.5h-15zM134.6 57.3l-1.3 1.3 1.3 1.2M134.6 49.7l-1.3-1.3 1.3-1.3h15.1v2.6h-16.6v2.5h14.2l1.2-1.3-1.2-1.2M134.6 42.1h15.9v2.5h-15.9l-1.3-1.3zM149.3 57.3v2.5h-16.2v2.6h12.3l1.2-1.3-1.2-1.3M133.5 67.4v2.6M146.6 67.4l1.3-1.2-1.3-1.3h-13.4v2.5h17.3l1.2 1.3-1.2 1.3h-17.3v2.5h16l1.3-1.3-1.3-1.2M156.7 75.1h13.4l1.3 1.2-1.3 1.3h-13.4zM167 91.6l1.2-1.3h10.8v2.5h-10.8zM113.1 110.6h10l1.3 1.3-1.3 1.3h-10zM191.3 115.7h15.6l1.3 1.3-1.3 1.2h-15.6z"/>
<path d="M191.7 142.4l1.3-1.3h11.4v2.5h-11.4zM191.7 147.4l1.3-1.2h10.7v2.5h-10.7zM123.1 170.3l1.3-1.3h10.8v2.6h-10.8z"/>
</g>
<path d="M195.5 37.6h48.3v37.5h-48.3zM195.5 40.8h48.3M195.5 44h48.3M203.1 40.8v34.3M233 40.8v34.3" fill="none" stroke="#800080" stroke-width=".2"/>
<g font-size="2.9" fill="#808080">
<text x="82.4" y="37.8">IC8</text>
<text x="227.9" y="88.1">IC9</text>
<text x="72.2" y="93.4">MCP23S17-E/SS</text>
<text x="81.6" y="100.9">IC10</text>
<text x="222" y="104.5">REF5025AIDG4</text>
<text x="72.4" y="122.4">DAC8552IDGKTG4</text>
<text x="82.2" y="139">IC13</text>
<text x="74.9" y="180.9">ADS1120IPWR</text>
</g>
<g font-size="2.5" fill="#808080">
<text x="160.6" y="17.8">+5V</text>
<text x="147.3" y="22.8">R73</text>
<text x="147.3" y="25">100K</text>
<text x="156.8" y="35.1">IRLML2246TRPBF</text>
<text x="156.8" y="32.5">Q15</text>
<text x="22.8" y="40.7">SSW-113-02-T-D-RA</text>
<text x="158.7" y="39.3">R74</text>
<text x="22.6" y="46.7">X2-1</text>
<text x="22.6" y="44.2">X2-5</text>
<text x="158.7" y="44.1">10K</text>
<text x="22.6" y="51.8">X2-7</text>
<text x="22.6" y="49.3">X2-9</text>
<text x="22.6" y="54.4">X2-3</text>
<text x="36.2" y="57.8">+5V</text>
<text x="22.6" y="64.5">X2-2</text>
<text x="21.2" y="67.1">X2-10</text>
<text x="21.2" y="69.6">X2-12</text>
<text x="56.5" y="70.5">+5V</text>
<text x="60.1" y="67.4">PGND</text>
<text x="21.2" y="72.1">X2-14</text>
<text x="32.1" y="82.7">PGND</text>
<text x="62.5" y="81">100n</text>
<text x="62.5" y="79.1">C54</text>
<text x="154.3" y="83.3">Q16</text>
<text x="22.6" y="89.9">X2-8</text>
<text x="154.3" y="85.9">2N7002</text>
<text x="253.9" y="85.9">V+</text>
<text x="37.4" y="91.6">JP3-0R</text>
<text x="60.1" y="92.8">PGND</text>
<text x="104.1" y="90.9">V+</text>
<text x="110.1" y="94.4">C56</text>
<text x="136.3" y="93.9">100K</text>
<text x="137.6" y="91.7">R75</text>
<text x="252.6" y="94.3">C55</text>
<text x="110.1" y="96.3">100n</text>
<text x="110.1" y="102">C59</text>
<text x="141.3" y="100.3">PGND</text>
<text x="194.9" y="100.3">C57</text>
<text x="207.2" y="102">C58</text>
<text x="253" y="98.7">10u</text>
<text x="110.1" y="103.9">100n</text>
<text x="118.7" y="102.9">PGND</text>
<text x="195.3" y="102.5">10u</text>
<text x="209" y="105.8">1u</text>
<text x="192.8" y="110">PGND</text>
<text x="213.9" y="110.5">PGND</text>
<text x="248.6" y="110.6">PGND</text>
<text x="22.6" y="115.3">X2-4</text>
<text x="164.9" y="118.5">IC12</text>
<text x="209.5" y="118.9">V+</text>
<text x="64.1" y="123.2">PGND</text>
<text x="106.6" y="124.4">R76</text>
<text x="135.8" y="122.8">220R</text>
<text x="135.8" y="120.5">R77</text>
<text x="205.8" y="123.9">IC11</text>
<text x="233" y="125.6">R78</text>
<text x="93.5" y="131.8">C61</text>
<text x="106.6" y="126.6">220R</text>
<text x="130.4" y="129.9">3n3</text>
<text x="130.4" y="128">C60</text>
<text x="146.7" y="130.3">V+</text>
<text x="232.4" y="130.4">1K</text>
<text x="248.9" y="128">X2-11</text>
<text x="93.9" y="134.4">3n3</text>
<text x="157.3" y="137.7">TS5A9411DCKT</text>
<text x="216.5" y="136.6">V-</text>
<text x="229.4" y="135">n</text>
<text x="229.4" y="133.1">C62</text>
<text x="230.8" y="135">.c.</text>
<text x="94.6" y="138.4">PGND</text>
<text x="119.1" y="138.5">PGND</text>
<text x="147" y="138.5">PGND</text>
<text x="179" y="140.6">220R</text>
<text x="179" y="138.3">R79</text>
<text x="229.2" y="143.5">PGND</text>
<text x="143.5" y="155.8">10R</text>
<text x="143.5" y="151">R81</text>
<text x="155.5" y="151.2">V+</text>
<text x="179" y="152.6">220R</text>
<text x="179" y="150.4">R80</text>
<text x="113.2" y="161.7">100n</text>
<text x="113.2" y="157.8">C63</text>
<text x="120.9" y="161.7">1u</text>
<text x="120.9" y="157.8">C64</text>
<text x="125.7" y="156.8">+5V</text>
<text x="133.6" y="161.7">100n</text>
<text x="133.6" y="157.8">C65</text>
<text x="141.2" y="161.7">1u</text>
<text x="141.2" y="157.8">C66</text>
<text x="154.5" y="159.1">C67</text>
<text x="154.9" y="161">3n3</text>
<text x="171" y="160.4">3n3</text>
<text x="171" y="158.5">C68</text>
<text x="22.6" y="163.6">X2-6</text>
<text x="112.6" y="172.5">C69</text>
<text x="152.1" y="169">PGND</text>
<text x="170.8" y="168.9">PGND</text>
<text x="53.1" y="176.6">PGND</text>
<text x="112.6" y="175">100n</text>
<text x="131.4" y="176.5">PGND</text>
<text x="103.5" y="184.1">PGND</text>
</g>
<text font-size="2.5" fill="#800080" x="22.8" y="21.7">Digital control (SPI)</text>
<text font-size="2.5" fill="#c0c0c0" x="194.9" y="86.4">Voltage reference</text>
<g font-size="2.5" fill="#800000">
<text x="19" y="188.1">Licensed under the TAPR Open Hardware License (www.tapr.org/OHL)</text>
<text x="19" y="190.6">More info at http://www.envox.hr/eez</text>
<text x="19" y="193.1">Repository: https://github.com/eez-open</text>
</g>
<g font-size="2.3" fill="#800080">
<text x="213.3" y="40.1">I/O Expander</text>
<text x="197.3" y="43.3">Bit</text>
<text x="198.7" y="46.5">0</text>
<text x="204.4" y="46.5">Sense error</text>
<text x="215.2" y="43.3">Function</text>
<text x="233.4" y="43.3">Direction</text>
<text x="236.1" y="46.5">Input</text>
<text x="198.7" y="49">1</text>
<text x="198.7" y="51.6">2</text>
<text x="204.4" y="49">Down programmer disable</text>
<text x="204.4" y="51.6">CC</text>
<text x="235.2" y="49">Output</text>
<text x="236.1" y="51.6">Input</text>
<text x="198.7" y="54.1">3</text>
<text x="198.7" y="56.7">4</text>
<text x="198.7" y="59.2">5</text>
<text x="204.4" y="54.1">Set 100% duty cycle</text>
<text x="204.4" y="56.7">Remote programming</text>
<text x="204.4" y="59.2">CV</text>
<text x="235.2" y="54.1">Output</text>
<text x="235.2" y="56.7">Output</text>
<text x="236.1" y="59.2">Input</text>
<text x="198.7" y="61.7">6</text>
<text x="198.7" y="64.3">7</text>
<text x="204.4" y="61.7">Power good</text>
<text x="204.4" y="64.3">Output enable</text>
<text x="235.2" y="64.3">Output</text>
<text x="236.1" y="61.7">Input</text>
<text x="198" y="71.9">10</text>
<text x="198.7" y="66.8">8</text>
<text x="198.7" y="69.4">9</text>
<text x="204.4" y="66.8">Current range 5 A</text>
<text x="204.4" y="69.4">Current range 500 mA</text>
<text x="204.4" y="71.9">Current range 50 mA</text>
<text x="235.2" y="66.8">Output</text>
<text x="235.2" y="69.4">Output</text>
<text x="235.2" y="71.9">Output</text>
<text x="196.3" y="74.4">11-15</text>
<text x="204.4" y="74.4">Not used</text>
<text x="238.3" y="74.4">-</text>
</g>
<g font-size="2.1" fill="#808080">
<text x="69.6" y="43">18</text>
<text x="69.6" y="45.5">13</text>
<text x="74.7" y="44.1">RESET</text>
<text x="74.7" y="46.6">SI</text>
<text x="89.7" y="44.1">GPA0</text>
<text x="89.7" y="46.6">GPA1</text>
<text x="98.1" y="43">21</text>
<text x="98.1" y="45.5">22</text>
<text x="69.6" y="50.6">12</text>
<text x="69.6" y="53.1">11</text>
<text x="69.6" y="48">14</text>
<text x="74.7" y="51.7">SCK</text>
<text x="74.7" y="49.2">SO</text>
<text x="89.7" y="49.2">GPA2</text>
<text x="89.7" y="51.7">GPA3</text>
<text x="98.1" y="48">23</text>
<text x="98.1" y="50.6">24</text>
<text x="98.1" y="53.1">25</text>
<text x="69.6" y="58.2">15</text>
<text x="74.7" y="54.2">CS</text>
<text x="74.7" y="59.3">A0</text>
<text x="89.7" y="54.2">GPA4</text>
<text x="89.7" y="56.8">GPA5</text>
<text x="89.7" y="59.3">GPA6</text>
<text x="98.1" y="55.7">26</text>
<text x="98.1" y="58.2">27</text>
<text x="69.6" y="60.7">16</text>
<text x="69.6" y="63.3">17</text>
<text x="74.7" y="61.9">A1</text>
<text x="74.7" y="64.4">A2</text>
<text x="89.7" y="61.9">GPA7</text>
<text x="98.1" y="60.7">28</text>
<text x="98.1" y="65.8">1</text>
<text x="69.6" y="68.4">20</text>
<text x="69.6" y="70.9">19</text>
<text x="74.7" y="69.5">INTA</text>
<text x="89.7" y="66.9">GPB0</text>
<text x="89.7" y="69.5">GPB1</text>
<text x="98.1" y="68.4">2</text>
<text x="98.1" y="70.9">3</text>
<text x="70.8" y="76">9</text>
<text x="74.7" y="77.1">VDD</text>
<text x="74.7" y="72">INTB</text>
<text x="89.7" y="72">GPB2</text>
<text x="89.7" y="74.6">GPB3</text>
<text x="89.7" y="77.1">GPB4</text>
<text x="98.1" y="73.4">4</text>
<text x="98.1" y="76">5</text>
<text x="69.6" y="83.6">10</text>
<text x="89.7" y="79.6">GPB5</text>
<text x="89.7" y="82.2">GPB6</text>
<text x="98.1" y="78.5">6</text>
<text x="98.1" y="81.1">7</text>
<text x="98.1" y="83.6">8</text>
<text x="74.7" y="84.7">VSS</text>
<text x="89.7" y="84.7">GPB7</text>
<text x="218.1" y="91.2">6</text>
<text x="222" y="92.3">VOUT</text>
<text x="239.2" y="92.3">VIN</text>
<text x="245.4" y="91.2">2</text>
<text x="218.1" y="96.3">3</text>
<text x="218.1" y="98.8">5</text>
<text x="222" y="97.4">TEMP</text>
<text x="222" y="100">TRIM/NR</text>
<text x="238" y="100">GND</text>
<text x="245.4" y="98.8">4</text>
<text x="70.8" y="106.5">8</text>
<text x="74.7" y="107.6">GND</text>
<text x="90.9" y="107.6">VDD</text>
<text x="98.1" y="106.5">1</text>
<text x="70.8" y="111.5">6</text>
<text x="70.8" y="109">7</text>
<text x="74.7" y="112.6">SCLK</text>
<text x="74.7" y="110.1">DIN</text>
<text x="88.1" y="112.6">VOUTB</text>
<text x="89.7" y="110.1">VREF</text>
<text x="98.1" y="109">2</text>
<text x="98.1" y="111.5">3</text>
<text x="70.8" y="114.1">5</text>
<text x="74.7" y="115.2">SYNC</text>
<text x="88.1" y="115.2">VOUTA</text>
<text x="98.1" y="114.1">4</text>
<text x="159.7" y="124.2">5</text>
<text x="174.3" y="121.7">4</text>
<text x="214.2" y="124.2" transform="rotate(-90 214.2 124.2)">6</text>
<text x="159.7" y="129.3">2</text>
<text x="159.7" y="131.8">3</text>
<text x="174.3" y="131.8">1</text>
<text x="174.3" y="126.8">6</text>
<text x="208.5" y="126.8">4</text>
<text x="214.2" y="131.2" transform="rotate(-90 214.2 131.2)">3</text>
<text x="219.5" y="126.8">1</text>
<text x="85.7" y="145.7">AIN0/REFP1</text>
<text x="93.2" y="148.2">AIN1</text>
<text x="100.6" y="147.1">10</text>
<text x="100.6" y="149.6">7</text>
<text x="100.6" y="144.5">11</text>
<text x="85.6" y="153.3">AIN3/REFN1</text>
<text x="93.2" y="150.7">AIN2</text>
<text x="100.6" y="152.2">6</text>
<text x="68.3" y="159.8">1</text>
<text x="72.2" y="160.9">SCLK</text>
<text x="91.9" y="160.9">DVDD</text>
<text x="92" y="158.4">AVDD</text>
<text x="100.6" y="157.2">12</text>
<text x="100.6" y="159.8">13</text>
<text x="67.1" y="164.9">16</text>
<text x="67.1" y="167.4">15</text>
<text x="68.3" y="162.3">2</text>
<text x="72.2" y="166">DIN</text>
<text x="72.2" y="163.4">CS</text>
<text x="91.7" y="166">DGND</text>
<text x="92.3" y="163.4">AVSS</text>
<text x="100.6" y="164.9">4</text>
<text x="100.6" y="162.3">5</text>
<text x="67.1" y="169.9">14</text>
<text x="68.3" y="172.5">3</text>
<text x="72.2" y="173.6">CLK</text>
<text x="72.2" y="168.5">DOUT/DRDY</text>
<text x="72.2" y="171.1">DRDY</text>
<text x="91" y="173.6">REFN0</text>
<text x="91.1" y="171.1">REFP0</text>
<text x="100.6" y="169.9">9</text>
<text x="100.6" y="172.5">8</text>
</g>
<g font-size="2" fill="#00f">
<text x="76.2" y="87.8">Require SPI_MODE0</text>
<text x="76.2" y="118.2">Require SPI_MODE1</text>
<text x="76.8" y="176.6">Require SPI_MODE1</text>
</g>
<text font-size="2" fill="#808080" x="196.3" y="132.8">ADG465SOT-23</text>
<g font-size="1.8" fill="#008080">
<text x="131.4" y="30">SET_DP</text>
<text x="169.8" y="41.4">DP_DRIVE/3.2A</text>
<text x="34.9" y="45.2">PS_MOSI</text>
<text x="34.9" y="47.8">PS_MISO</text>
<text x="34.9" y="42.7">PS_RESET</text>
<text x="134.6" y="44">SENSE_ERR/5.3B</text>
<text x="34.9" y="50.3">PS_SCLK</text>
<text x="34.9" y="52.8">CS_EXPANDER</text>
<text x="112.4" y="52.8">AUX_USET_SW</text>
<text x="134" y="51.6">SET_100%/1.4D</text>
<text x="134.6" y="49">CC_ACTIVE/5.1B</text>
<text x="134.6" y="59.2">PWRGOOD/2.4B</text>
<text x="134.6" y="56.7">CV_ACTIVE/5.1A</text>
<text x="134" y="61.7">PRE_OE/1.1B</text>
<text x="134" y="66.8">CURR_5A/3.4D</text>
<text x="134.1" y="71.9">CURR_50MA/3.4C</text>
<text x="134.4" y="69.4">CURR_500MA/3.4C</text>
<text x="157.6" y="77">POST_OE/3.1B</text>
<text x="34.9" y="88.4">INT</text>
<text x="168.2" y="92.2">+VREF/3.4A</text>
<text x="34.9" y="113.8">CS_DAC</text>
<text x="57.8" y="111.3">PS_SCLK</text>
<text x="57.8" y="108.7">PS_MOSI</text>
<text x="114" y="112.5">I_SET/3.3C</text>
<text x="173.9" y="113.8">U_SET</text>
<text x="192.3" y="117.6">U_SET_OUT/3.3B</text>
<text x="238" y="129.7">AUX_USET_IN</text>
<text x="175.8" y="134.1">AUX_USET_SW</text>
<text x="193" y="143">U_MON/3.3B</text>
<text x="193" y="148.1">I_MON/3.3D</text>
<text x="57.8" y="159.5">PS_SCLK</text>
<text x="34.9" y="162">CS_ADC</text>
<text x="57.8" y="164.6">PS_MOSI</text>
<text x="57.8" y="167.1">PS_MISO</text>
<text x="57.8" y="169.7">PS_DRDY</text>
<text x="124.4" y="170.9">+VREF/3.4A</text>
</g>
<text font-size="1.8" fill="#f00" x="184.7" y="90.3">+2.5 V</text>
<text font-size="1.8" fill="#800000" x="201.3" y="98.8" transform="rotate(-90 201.3 98.8)">+</text>
<text font-size="1.8" fill="#800080" x="195.3" y="104.3">Tant.</text>
</svg>
